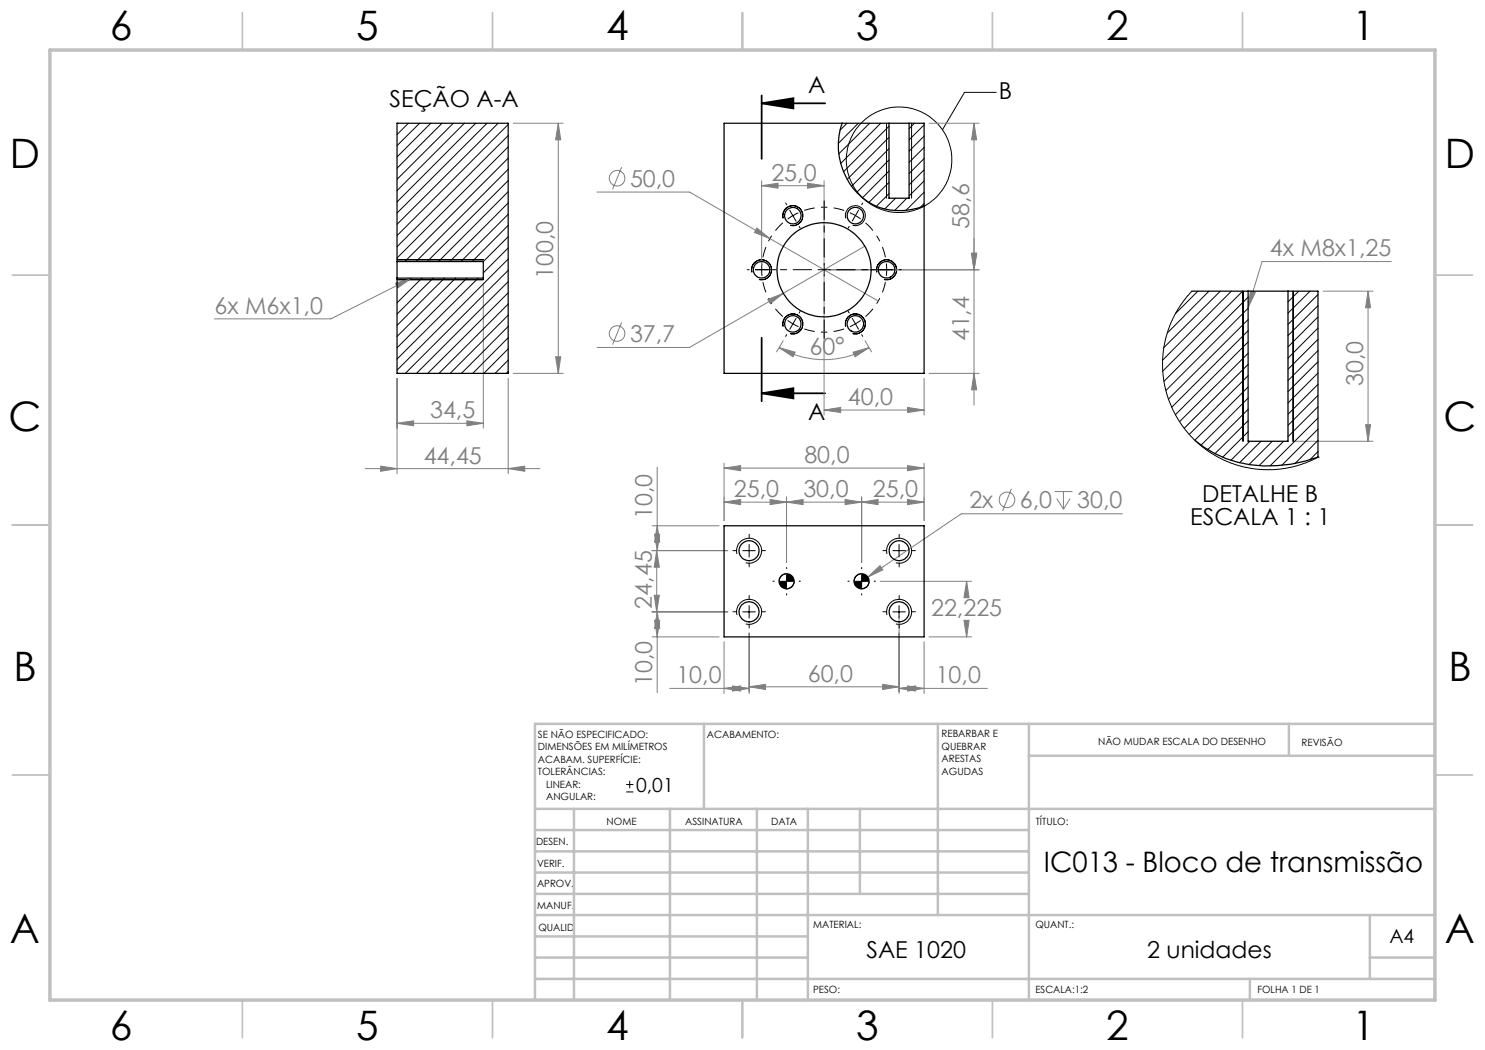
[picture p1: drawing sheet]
<svg xmlns="http://www.w3.org/2000/svg" width="297mm" height="210mm" viewBox="0 0 297 210" stroke-linecap="round" stroke-linejoin="round" font-family="sans-serif">
<g fill="none" stroke="#808080" stroke-width=".2">
<path d="M102.7 24.7h9.9M111.7 24.7l.4 3.3h-1zM111.7 24.7v50M119.4 38.4h18.5l37.7 21.8M124.3 33.4l-1.8 4.5M152.3 37.1l3.3-.5v1zM152.3 36.2v16.7M152.3 37.1h12.5M161.5 36.6l3.3 .5-3.3 .5zM164.8 36.2v16.7M185.8 24.7h10M194.8 24.7l.5 3.3h-1z"/>
<path d="M194.8 24.7v56.3M79.1 56.6l3.2-1-2.7 2zM82.3 55.6l-16.1 8.2h-23.3M96.7 56.6v29M151.4 45.6l2.6 2.1-3.1-1.2zM153.6 59.9l3.1-1.2-2.6 2zM156.7 58.7l-18.8 10.8h-18.5M164.8 55v28M165.8 54h30M173 49.2l-16.3 9.5M194.3 50.7h1l-.5 3.3zM250.1 58.2l1 .3-1.5 3z"/>
<path d="M264.6 58.2h10M273.6 58.2l.5 3.4h-1zM273.6 58.2v30.1M278.3 52.3h-25.9l-2.8 9.2M79.4 75.7v19M101.6 75.7v19M102.7 74.7h9.9M111.1 71.4h1l-.4 3.3zM124.3 64.5l-1.8 4.4M155.8 69.5l3.2 .9-.4 1zM155.8 69.5a18 18 0 0 0 18 0M156.6 68.1l-1.3 2.3"/>
<path d="M170.6 70.4l3.2-.9-2.8 1.9zM173 68.1l1.3 2.3M184.8 75.7v7.3M185.8 74.7h10M194.8 74.7l.5 3.3h-1zM73.1 93.7h34.9M76.1 93.2l3.3 .5-3.3 .6zM79.4 84.7l3.3-.5v1zM79.4 84.7h17.3M93.4 84.2l3.3 .5-3.3 .5zM101.6 93.7l3.4-.5v1.1zM131.4 93.4v16.7"/>
<path d="M144.8 93.6l3.3-.5v1zM144.8 92.6v11.5M144.8 93.6h40M154 99.9l3.3 .5-3.3 .5zM157.3 99.4v13.1M164.8 82l3.3-.5v1zM164.8 82h20M169 99.9l3.3 .5-3.3 .5zM172.3 99.4v13.1M181.5 99.9l3.3 .5-3.3 .5zM181.5 81.5l3.3 .5-3.3 .5zM181.5 93.1l3.3 .5-3.3 .5z"/>
<path d="M184.8 92.6v11.5M202.3 97.7l-1.8 4.5M210.9 98.3h3.6M211.3 99.7l1.4 2.1M212.7 98.3v3.5M214 99.7l-1.3 2.1M258.6 88.3h16M273.1 84.9h1l-.5 3.4zM130.4 110.1h15.2M130.4 105.2h13.4M130.8 119.1h1.1l-.6 3.3zM130.9 106.8h1l-.5 3.3z"/>
<path d="M131.3 110.1l.6 3.3h-1.1zM131.3 110.1v12.3M131.4 105.2l.5 3.2h-1zM144.8 100.4l3.3-.5v1zM144.8 100.4h40M157.3 100.4l3.3-.5v1zM172.3 100.4l3.3-.5v1zM173.6 115.4l2.4-2.3 .6 .9zM176.1 116.3h18.2M193.3 116.3l.5 3.2h-1zM193.3 116.3v2.4M224.5 102.8h-32.2l-21.2 14.3"/>
<path d="M130.4 122.4h15.2M130.4 127.4h13.4M130.9 124.1h1l-.5 3.3zM131.4 122.4l.5 3.3h-1zM131.4 122.4v16.1M133.9 137.7h15.9M144.8 137.7l3.3-.5v1zM144.8 128.4v10.3M146.5 137.2l3.3 .5-3.3 .5zM149.8 137.4l3.3-.5v1zM149.8 126.6v12.1M149.8 137.4h30"/>
<path d="M176.5 136.9l3.3 .5-3.3 .5zM179.8 137.7l3.3-.5v1zM179.8 137.7h17.7M179.8 123.4v15.3M181.5 137.2l3.3 .5-3.3 .5zM184.8 128.4v10.3M185.8 127.4h8.5M192.8 124.1h1l-.5 3.3zM193.3 124.3v3.1"/>
<circle cx="123.4" cy="35.6" r="1.55"/>
<circle cx="123.4" cy="66.7" r="1.56"/>
<circle cx="201.4" cy="100" r="1.55"/>
</g>
<g fill="none" stroke="#000" stroke-width=".2">
<path d="M199.2 18.5h-6.3l-4.4 7.5M177.3 24.7v14.9M182.3 24.7v14.9M79.4 52h17.3M79.4 55.9h17.3M150.4 54.5a1.99 1.99 0 0 1 1.7-2.5 1.99 1.99 0 0 1 2.2 2.1 1.99 1.99 0 0 1-2.5 1.8M156.6 43.7a2 2 0 0 1 1.8-2.6 2 2 0 0 1 2.2 2.2 2 2 0 0 1-2.6 1.8M157.9 42l1.3 2.2M159.7 42.6l-2.2 1.2M169.1 43.7a2 2 0 0 1 1.8-2.6 2 2 0 0 1 2.2 2.2 2 2 0 0 1-2.6 1.8M175.4 54.5a1.98 1.98 0 0 1 1.7-2.5 1.98 1.98 0 0 1 2.2 2.1 1.98 1.98 0 0 1-2.5 1.8M248.6 58.2v30.1"/>
<path d="M258.6 58.2v30.1M156.6 65.3a1.99 1.99 0 0 1 1.8-2.5 1.99 1.99 0 0 1 2.1 2.1 1.99 1.99 0 0 1-2.5 1.8M169.1 65.3a1.99 1.99 0 0 1 1.8-2.5 1.99 1.99 0 0 1 2.1 2.1 1.99 1.99 0 0 1-2.5 1.8M147.4 110.8a2.51 2.51 0 0 1 2.2-3.2 2.51 2.51 0 0 1 2.7 2.8 2.51 2.51 0 0 1-3.1 2.2M148.6 110.1h2.5M149.8 108.9v2.5M156.1 116.3h2.5M157.3 114.8a1.5 1.5 0 0 0-1.5 1.5M157.3 115v2.5M158.8 116.3v.1a1.45 1.45 0 0 1-1.5 1.3M171.1 116.3h2.5M172.3 114.8a1.5 1.5 0 0 0-1.5 1.5"/>
<path d="M172.3 115v2.5M173.8 116.3v.1a1.45 1.45 0 0 1-1.5 1.3M177.4 110.8a2.5 2.5 0 0 1 2.2-3.1 2.5 2.5 0 0 1 2.7 2.7 2.5 2.5 0 0 1-3.1 2.2M178.6 110.1h2.5M179.8 108.9v2.5M147.4 123a2.5 2.5 0 0 1 2.2-3.1 2.5 2.5 0 0 1 2.7 2.7 2.5 2.5 0 0 1-3.1 2.2M148.6 122.4h2.5M149.8 121.1v2.5M177.4 123a2.49 2.49 0 0 1 2.2-3.1 2.49 2.49 0 0 1 2.7 2.7 2.49 2.49 0 0 1-3.1 2.2M178.6 122.4h2.5M179.8 121.1v2.5M125.2 158.4h1.5"/>
<path d="M125.2 156.9h1.5M125.9 156.2v1.4"/>
<circle cx="179.8" cy="32" r="10.5"/>
</g>
<path d="M152.3 19.1v12.7M152.3 20.7l6.4-1.1v2.1zM152.3 20.7h12.7M152.3 78.7l6.4-1.1v2.1zM152.3 67.5v12.7M152.3 78.7h12.7" fill="none" stroke="#000" stroke-width=".35"/>
<path d="M152.3 53.9l.1 1.3M152.3 53.9l.1-1.2M171.1 43.1l-1.1-.6M171.1 43.1l1 .7M177.3 53.9v-1.2M177.3 53.9v1.3M158.6 64.8l1.1 .5M158.6 64.8l-1.1-.7M171.1 64.8l1-.7M171.1 64.8l-1.1 .5" fill="none" stroke="#000" stroke-width=".2" stroke-dasharray="15.2 1.3 1.3 1.3" stroke-linecap="butt"/>
<path d="M152.6 56.4a12.5 12.5 0 0 0 4 6.9M156.6 44.6a12.5 12.5 0 0 0-4 6.9M168.8 42.1a12.5 12.5 0 0 0-7.9 0M177.1 51.5a12.5 12.5 0 0 0-4-6.9M160.9 65.8a12.5 12.5 0 0 0 7.9 0M173.1 63.3a12.5 12.5 0 0 0 4-6.9" fill="none" stroke="#000" stroke-width=".2" stroke-dasharray="15.2 1.3 1.3 1.3" stroke-dashoffset="13.1" stroke-linecap="butt"/>
<g fill="none" stroke="#c0c0c0" stroke-width=".35">
<path d="M48.5 2.5v7.5M98.5 2.5v7.5M148.5 2.5v7.5M198.5 2.5v7.5M248.5 2.5v7.5M2.5 55h7.5M287 55h7.5M2.5 105h7.5M287 105h7.5M2.5 155h7.5M287 155h7.5M48.5 200v7.5"/>
<path d="M98.5 200v7.5M148.5 200v7.5M198.5 200v7.5M248.5 200v7.5"/>
</g>
<g fill="none" stroke="#c0c0c0" stroke-width=".5">
<path d="M140.8 144.8v17M187.6 144.8v38.2M205.8 144.8v55.2M205.8 151.2h81.2M257.8 144.8v6.4M287 144.8h-180v55.2M107 161.8h180M107 178.8h98.8M107 174.5h98.8M107 170.3h98.8M107 166h98.8M114.8 161.8v38.2"/>
<path d="M134 161.8v38.2M151.4 161.8v38.2M161.6 161.8v38.2M172 161.8v17M107 195.8h180M107 191.5h54.6M107 187.3h54.6M107 183h180M250 195.8v4.2M274 191.5h13M274 183v12.8"/>
</g>
<path d="M10 10h277v190h-277z" fill="none" stroke="#c0c0c0" stroke-width=".7"/>
<g fill="none" stroke="#000" stroke-width=".2" stroke-dasharray="15.2 1.3 1.3 1.3">
<path d="M149.8 53.9h-.4M152.3 53.9h-1.2M152.3 53.9h1.3M154.8 53.9h.4M157.3 40.9l-.2-.3M159.8 45.3l.2 .3M164.8 53.9v-1.2M164.8 53.9h-1.2M164.8 53.9v1.3M164.8 53.9h1.3M169.8 45.3l-.2 .3M171.1 43.1l.6-1.1"/>
<path d="M171.1 43.1l-.6 1.1M172.3 40.9l.2-.3M174.8 53.9h-.4M177.3 53.9h1.3M177.3 53.9h-1.2M179.8 53.9h.4M157.3 66.9l-.2 .4M158.6 64.8l-.6 1M158.6 64.8l.6-1.1M159.8 62.6l.2-.3M169.8 62.6l-.2-.3M171.1 64.8l.6 1"/>
<path d="M171.1 64.8l-.6-1.1M172.3 66.9l.2 .4M147.3 110.1h-.7M149.8 107.6v-.7M149.8 112.6v.8M149.8 119.9v-.8M152.3 110.1h.8M154.8 116.2h-.2M157.3 113.7v-.2M157.3 118.7v.3M159.8 116.2h.3M169.8 116.2h-.2"/>
<path d="M172.3 113.7v-.2M172.3 118.7v.3M174.8 116.2h.3M177.3 110.1h-.7M179.8 107.6v-.7M179.8 112.6v.8M179.8 119.9v-.8M182.3 110.1h.8M147.3 122.4h-.7M149.8 124.9v.7M152.3 122.4h.8M177.3 122.4h-.7"/>
<path d="M179.8 124.9v.7M182.3 122.4h.8"/>
</g>
<path d="M162.3 53.9h-11.2M164.8 51.4v-11.2M164.8 56.4v11.3M167.3 53.9h11.3" fill="none" stroke="#000" stroke-width=".2" stroke-dasharray="15.2 1.3 1.3 1.3" stroke-dashoffset="11.5"/>
<path d="M152.3 20.7l6.4-1.1v2.1zM152.3 78.7l6.4-1.1v2.1z" fill="#000"/>
<g fill="#808080">
<path d="M181.5 93.1l3.3 .5-3.3 .5zM144.8 93.6l3.3-.5v1z"/>
<path d="M157.3 100.4l3.3-.5v1zM169 99.9l3.3 .5-3.3 .5zM193.3 116.3l.5 3.2h-1zM192.8 124.1h1l-.5 3.3zM144.8 100.4l3.3-.5v1zM154 99.9l3.3 .5-3.3 .5zM172.3 100.4l3.3-.5v1zM181.5 99.9l3.3 .5-3.3 .5zM173.6 115.4l3-1.4-.6-.9zM144.8 137.7l3.3-.5v1zM146.5 137.2l3.3 .5-3.3 .5zM149.8 137.4l3.3-.5v1zM176.5 136.9l3.3 .5-3.3 .5zM179.8 137.7l3.3-.5v1zM181.5 137.2l3.3 .5-3.3 .5zM151.4 45.6l-.5 .9 3.1 1.2zM153.6 59.9l.5 .8 2.6-2zM164.8 82l3.3-.5v1zM181.5 81.5l3.3 .5-3.3 .5zM250.1 58.2l-.5 3.3 1.5-3zM79.1 56.6l.5 1 2.7-2zM79.4 84.7l3.3-.5v1zM93.4 84.2l3.3 .5-3.3 .5zM76.1 93.2l3.3 .5-3.3 .6zM101.6 93.7l3.4-.5v1.1z"/>
<path d="M152.3 37.1l3.3-.5v1zM161.5 36.6l3.3 .5-3.3 .5z"/>
<path d="M155.8 69.5l3.2 .9-.4 1zM170.6 70.4l3.2-.9-2.8 1.9z"/>
<path d="M130.9 106.8h1l-.5 3.3zM131.4 105.2l.5 3.2h-1zM194.3 50.7h1l-.5 3.3zM194.8 24.7l.5 3.3h-1zM273.1 84.9h1l-.5 3.4zM273.6 58.2l.5 3.4h-1z"/>
<path d="M131.3 110.1l.6 3.3h-1.1zM130.8 119.1h1.1l-.6 3.3zM131.4 122.4l.5 3.3h-1zM130.9 124.1h1l-.5 3.3zM194.3 50.7h1l-.5 3.3zM194.8 74.7l.5 3.3h-1zM111.7 24.7l.4 3.3h-1zM111.1 71.4h1l-.4 3.3z"/>
</g>
<path d="M155.8 116.3v.1a1.45 1.45 0 0 0 1.5 1.3v-1.4zM157.3 114.8v1.5h1.5a1.5 1.5 0 0 0-1.5-1.5zM170.8 116.3v.1a1.45 1.45 0 0 0 1.5 1.3v-1.4zM172.3 114.8v1.5h1.5a1.5 1.5 0 0 0-1.5-1.5z" fill="#000"/>
<g fill="none" stroke="#000" stroke-width=".25">
<path d="M168.4 24.7a13.5 13.5 0 0 0 7.2 16.7 13.6 13.6 0 0 0 9.2-.2M177.8 24.7h4M177.8 24.7h-33v50h40v-50h-3M177.8 24.7v14.9h4v-14.9M79.4 52.3v3.3M79.4 52.3v-27.6h22.2v50h-22.2v-19.1M79.4 52.3h17.3v3.3h-17.3M238.4 58.2h11.2M249.6 58.2h8M249.6 58.2v30.1h8v-30.1M257.6 58.2h6v33.2M239 88.1a23.4 23.4 0 0 0 19.2 4.7l2.7-.6 2.7-.8"/>
<path d="M263.6 91.4h.1M144.8 105.2h40v22.2h-40z"/>
<circle cx="152.3" cy="54" r="1.65"/>
<circle cx="158.6" cy="43.1" r="1.65"/>
<circle cx="164.8" cy="54" r="9.4"/>
<circle cx="171.1" cy="43.1" r="1.65"/>
<circle cx="177.3" cy="54" r="1.64"/>
<circle cx="158.6" cy="64.8" r="1.65"/>
<circle cx="171.1" cy="64.8" r="1.65"/>
<circle cx="149.8" cy="110.1" r="2"/>
<circle cx="157.3" cy="116.3" r="1.49"/>
<circle cx="172.3" cy="116.2" r="1.5"/>
<circle cx="179.8" cy="110.1" r="1.99"/>
<circle cx="149.8" cy="122.4" r="2.01"/>
<circle cx="179.8" cy="122.4" r="2"/>
</g>
<g fill="none" stroke="#000" stroke-width=".2">
<path d="M79.4 24.7h.1M81.7 24.7l-2.3 2.2M83.9 24.7l-4.5 4.4M86.1 24.7l-6.7 6.7M88.4 24.7l-9 8.9M90.7 24.7l-11.3 11.2M92.9 24.7l-13.5 13.4M95.1 24.7l-15.7 15.7M97.4 24.7l-18 17.9M99.6 24.7l-20.2 20.2M101.6 24.9l-22.2 22.2M101.6 27.1l-22.2 22.2"/>
<path d="M101.6 29.4l-22.2 22.2M101.6 31.6l-20.6 20.7M101.6 33.9l-18.4 18.4M101.6 36.1l-16.2 16.2M101.6 38.3l-13.9 14M169.4 24.7l-1.4 1.4M171.7 24.7l-4 4M173.9 24.7l-6.2 6.1M176.1 24.7l-8 8M177.8 25.3l-9.1 9.1M177.8 27.5l-8.4 8.4M177.8 29.7l-7.5 7.5"/>
<path d="M177.8 32l-6.5 6.5M177.8 34.2l-5.3 5.4M177.8 36.5l-4 4M177.8 38.7l-2.5 2.6M179.1 39.6l-2.1 2.2M181.4 39.6l-2.5 2.5M182.9 24.7l-1.1 1M184.8 25l-3 3M184.8 27.2l-3 3M184.8 29.5l-3 3M184.8 31.7l-3 3M184.8 34l-3 3"/>
<path d="M184.8 36.2l-3 3M184.8 38.4l-3.6 3.7M84.4 55.6l-5 5M86.6 55.6l-7.2 7.2M88.9 55.6l-9.5 9.5M91.1 55.6l-11.7 11.7M93.4 55.6l-14 14M95.6 55.6l-16.2 16.2M101.6 40.6l-11.6 11.7M101.6 42.9l-9.4 9.4M101.6 45.1l-7.2 7.2M101.6 47.3l-4.9 5"/>
<path d="M101.6 49.6l-4.9 5M101.6 51.8l-22.2 22.2M101.6 54.1l-20.5 20.6M101.6 56.3l-18.3 18.4M101.6 58.6l-16.1 16.1M184.8 40.7l-.8 .8M238.4 58.2l-2.3 2.8-1.8 3.3-1.3 3.9-.5 3.6v2.1l.2 2.1 .7 3.1 1.3 3.1 .8 1.5 1.5 2.2 2.7 2.9 2.7 1.9 2.5 1.4 3.9 1.3 3.7 .5 3.5-.1 3.9-.8 2.5-.9 1.2-.7M239.6 58.2l-4.5 4.5M241.8 58.2l-8.3 8.4M244.1 58.2l-11.3 11.3M246.3 58.2l-13.8 13.8M248.5 58.2l-15.9 16"/>
<path d="M249.6 59.4l-16.8 16.9M259.8 58.2l-2.2 2.2M262 58.2l-4.4 4.4M263.6 58.9l-6 6M101.6 60.8l-13.8 13.9M101.6 63l-11.6 11.7M101.6 65.3l-9.3 9.4M101.6 67.5l-7.1 7.2M101.6 69.8l-4.8 4.9M101.6 72l-2.6 2.7M101.6 74.3l-.3 .4M249.6 61.7l-16.4 16.4"/>
<path d="M249.6 63.9l-15.9 15.9M249.6 66.1l-15.2 15.3M249.6 68.4l-14.5 14.5M249.6 70.7l-13.7 13.6M249.6 72.9l-12.7 12.7M249.6 75.1l-11.8 11.8M249.6 77.4l-10.6 10.6M249.6 79.6l-9.4 9.4M263.6 61.1l-6 6M263.6 63.4l-6 6M263.6 65.6l-6 6M263.6 67.9l-6 6"/>
<path d="M263.6 70.1l-6 6M263.6 72.3l-6 6M263.6 74.6l-6 6M263.6 76.9l-6 6M263.6 79.1l-6 6M249.6 81.9l-8.1 8M249.6 84.1l-6.6 6.6M249.6 86.4l-5.1 5.1M250 88.3l-3.8 3.8M252.2 88.3l-4.3 4.3M254.5 88.3l-4.7 4.6M256.7 88.3l-4.9 4.8"/>
<path d="M263.6 81.3l-6 6M263.6 83.6l-9.6 9.6M263.6 85.8l-7.2 7.3M263.6 88.1l-4.6 4.6M263.6 90.3l-1.6 1.7"/>
</g>
<g font-size="8.1">
<text x="22" y="8">6</text>
<text x="71.2" y="8">5</text>
<text x="121.2" y="8">4</text>
<text x="171.3" y="8">3</text>
<text x="221.3" y="8">2</text>
<text x="270.5" y="8">1</text>
<text x="2" y="33.6">D</text>
<text x="289" y="33.6">D</text>
<text x="1.7" y="86.1">C</text>
<text x="288.7" y="86.1">C</text>
<text x="2.7" y="136.1">B</text>
<text x="289.7" y="136.1">B</text>
<text x="2" y="188.6">A</text>
<text x="289" y="188.6">A</text>
<text x="22" y="208">6</text>
<text x="71.2" y="208">5</text>
<text x="121.2" y="208">4</text>
<text x="171.3" y="208">3</text>
<text x="221.3" y="208">2</text>
<text x="270.5" y="208">1</text>
</g>
<text font-size="5.6" x="208.8" y="174.4">IC013 - Bloco de transmissão</text>
<g font-size="4.7">
<text x="77.9" y="21.4">SEÇÃO A-A</text>
<text x="161.7" y="18.6">A</text>
<text x="199.8" y="19.8">B</text>
<text x="161.7" y="84">A</text>
<text x="240.4" y="100.4">DETALHE B</text>
<text x="238" y="104.9">ESCALA 1 : 1</text>
<text x="173.3" y="191.7">SAE 1020</text>
<text x="229.4" y="191.7">2 unidades</text>
</g>
<g font-size="4.7" fill="#808080">
<text x="126" y="37.3">50,0</text>
<text x="154.3" y="36.1">25,0</text>
<text x="193.8" y="45.7" transform="rotate(-90 193.8 45.7)">58,6</text>
<text x="254" y="51.3">4x M8x1,25</text>
<text x="110.7" y="55.8" transform="rotate(-90 110.7 55.8)">100,0</text>
<text x="42.9" y="62.7">6x M6x1,0</text>
<text x="126" y="68.4">37,7</text>
<text x="162" y="71" transform="rotate(-2 162 71)">60°</text>
<text x="193.8" y="68.3" transform="rotate(-90 193.8 68.3)">41,4</text>
<text x="272.6" y="77.2" transform="rotate(-90 272.6 77.2)">30,0</text>
<text x="86" y="83.6">34,5</text>
<text x="169.6" y="81">40,0</text>
<text x="84.7" y="92.7">44,45</text>
<text x="160.9" y="92.6">80,0</text>
<text x="146.8" y="99.4">25,0</text>
<text x="160.7" y="99.4">30,0</text>
<text x="174.6" y="99.4">25,0</text>
<text x="193.9" y="101.7">2x</text>
<text x="204" y="101.7">6,0</text>
<text x="215.4" y="101.7">30,0</text>
<text x="130.4" y="103.8" transform="rotate(-90 130.4 103.8)">10,0</text>
<text x="130.3" y="121.7" transform="rotate(-90 130.3 121.7)">24,45</text>
<text x="186.2" y="123.3">22,225</text>
<text x="130.4" y="137.2" transform="rotate(-90 130.4 137.2)">10,0</text>
<text x="135.3" y="136.7">10,0</text>
<text x="161.6" y="136.3">60,0</text>
<text x="187.1" y="136.7">10,0</text>
</g>
<g font-size="3.9">
<text x="127.2" y="158.4">0,01</text>
<text x="277.9" y="188.5">A4</text>
</g>
<g font-size="2">
<text x="107.6" y="147.6">SE NÃO ESPECIFICADO:</text>
<text x="141.4" y="147.6">ACABAMENTO:</text>
<text x="188.3" y="147.5">REBARBAR E</text>
<text x="188.3" y="150">QUEBRAR</text>
<text x="219.6" y="149">NÃO MUDAR ESCALA DO DESENHO</text>
<text x="260.3" y="149.2">REVISÃO</text>
<text x="107.6" y="150.1">DIMENSÕES EM MILÍMETROS</text>
<text x="107.6" y="152.6">ACABAM. SUPERFÍCIE:</text>
<text x="107.6" y="155.1">TOLERÂNCIAS:</text>
<text x="188.3" y="152.5">ARESTAS</text>
<text x="188.3" y="155">AGUDAS</text>
<text x="109.2" y="157.6">LINEAR:</text>
<text x="109.2" y="160.1">ANGULAR:</text>
<text x="121.3" y="165">NOME</text>
<text x="137" y="164.9">ASSINATURA</text>
<text x="154.2" y="164.9">DATA</text>
<text x="207.2" y="164.9">TÍTULO:</text>
<text x="107.2" y="169.1">DESEN.</text>
<text x="107.4" y="173.3">VERIF.</text>
<text x="107.4" y="177.4">APROV.</text>
<text x="107.5" y="181.8">MANUF.</text>
<text x="162.7" y="185.5">MATERIAL:</text>
<text x="207.1" y="185.5">QUANT.:</text>
<text x="107.7" y="186.1">QUALID</text>
<text x="162.6" y="198.5">PESO:</text>
<text x="207.1" y="198.6">ESCALA:1:2</text>
<text x="251.5" y="198.6">FOLHA 1 DE 1</text>
</g>
</svg>
